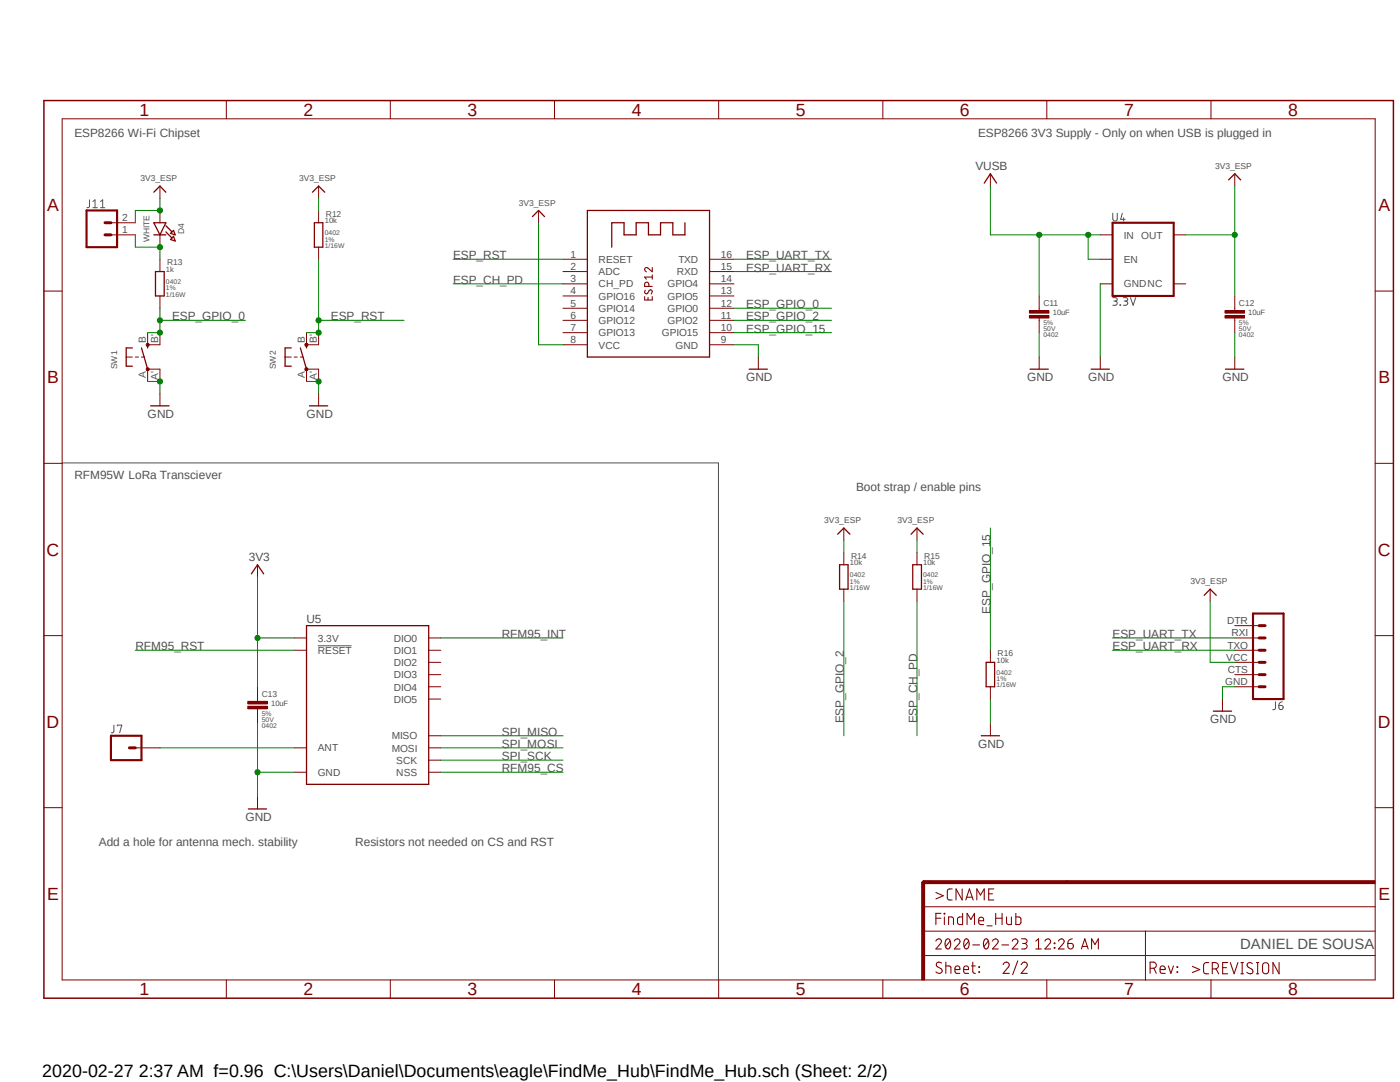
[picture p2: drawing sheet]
<svg xmlns="http://www.w3.org/2000/svg" width="279mm" height="216mm" viewBox="0 0 279 216" stroke-linecap="round" stroke-linejoin="round" font-family="sans-serif">
<path d="M8.4 19.8l270 179.8M278.4 19.8l-270 179.8" fill="none" stroke="#fff" stroke-width=".2"/>
<g fill="none" stroke="#505050" stroke-width=".2">
<path d="M17.9 39.9v1.2a.38 .38 0 0 1-.5 .3M18.5 41.4h.9M18.5 40.2l.5-.3v1.5M20.1 41.4h.8M20.1 40.2l.4-.3v1.5M222.1 59.4h.5a.34 .34 0 0 1 .4 .3 .34 .34 0 0 1-.4 .4h-.3M222.1 42.5v1.2a.45 .45 0 0 0 .4 .4 .45 .45 0 0 0 .5-.4v-1.2M224 42.5l-.4 1.3h.9M224.2 59.4h.5a.34 .34 0 0 1 .4 .3 .34 .34 0 0 1-.4 .4h-.3M224.2 43.4v.7M225.6 59.4l.5 1.5 .6-1.5M222.5 60.1a.42 .42 0 0 1 .5 .4 .42 .42 0 0 1-.5 .4h-.4"/>
<path d="M223.5 60.8l.1 .1zM224.6 60.1a.43 .43 0 0 1 .5 .4 .43 .43 0 0 1-.5 .4h-.4M12.4 92.4h131v103.1M63.4 128.9h6.7M22.7 144.7v1.2a.38 .38 0 0 1-.5 .3M23.4 144.9v-.2h.9l-.4 1.5M254.6 140v1.3a.4 .4 0 0 1-.6 .3M255.2 140.8h.5a.43 .43 0 0 1 .4 .4 .43 .43 0 0 1-.5 .4 .43 .43 0 0 1-.4-.4zM255.9 140a.66 .66 0 0 0-.7 .8M212.9 175.7h.1"/>
</g>
<path d="M183.9 176.1h.6v19.4h-.6z" fill-rule="evenodd" fill="#800000"/>
<path d="M183.9 176.1h.6v19.4h-.6z" fill="none" stroke="#800000" stroke-width=".2"/>
<path d="M184.2 175.7h90.2v.6h-90.2z" fill-rule="evenodd" fill="#800000"/>
<g fill="none" stroke="#800000" stroke-width=".2">
<path d="M12.4 23.7h262v171.8h-262zM45.2 20.1v3.6M77.9 20.1v3.6M110.7 20.1v3.6M143.4 20.1v3.6M176.2 20.1v3.6M208.9 20.1v3.6M241.7 20.1v3.6M8.8 58.1h3.6M31.9 42v2.4M31.9 46.9v2.4M112.4 54.2h4.8"/>
<path d="M112.4 56.6h4.8M112.4 59.1h4.8M112.4 51.7h4.8M141.6 54.2h4.9M141.6 56.6h4.9M141.6 59.1h4.9M141.6 51.7h4.9M219.6 56.6h2.4M219.6 51.7h2.4M219.6 46.9h2.4M234.2 56.6h2.4M234.2 46.9h2.4"/>
<path d="M274.4 58.1h3.7M112.4 68.8h4.8M112.4 61.5h4.8M112.4 63.9h4.8M112.4 66.4h4.8M141.6 68.8h4.9M141.6 61.5h4.9M141.6 63.9h4.9M141.6 66.4h4.9M246.4 61.5v.5M246.4 63.5v.4M8.8 92.5h3.6"/>
<path d="M274.4 92.5h3.7M8.8 126.8h3.6M58.7 129.8h2.5M58.7 127.3h2.5M85.5 129.8h2.5M85.5 127.3h2.5M85.5 132.2h2.5M85.5 134.6h2.5M85.5 137h2.5M85.5 139.5h2.5M274.4 126.8h3.7M58.7 149.2h2.5"/>
<path d="M58.7 154.1h2.5M85.5 149.2h2.5M85.5 154.1h2.5M85.5 146.8h2.5M85.5 151.7h2.5M8.8 161.2h3.6M184.2 175.7h90.2v.6h-90.2zM274.4 161.2h3.7M45.2 195.5v3.7M77.9 195.5v3.7M110.7 195.5v3.7M143.4 195.5v3.7"/>
<path d="M176.2 195.5v3.7M184.2 190.7h90.2M184.2 185.8h90.2M184.2 180.9h90.2M208.9 195.5v3.7M228.6 185.8v9.8M241.7 195.5v3.7"/>
</g>
<path d="M185.5 176h-1.3v1.2" fill="none" stroke="#800000" stroke-width=".59"/>
<g fill="none" stroke="#800000" stroke-width=".21">
<path d="M128.7 59.2v.7h1.5v-.7M128.8 57.9a.42 .42 0 0 0-.1 .4 .42 .42 0 0 0 .3 .3l.3-.1 .2-.5a.34 .34 0 0 1 .4-.2 .34 .34 0 0 1 .3 .4l-.2 .5M129.3 59.4v.5M129.5 57.1v-.4a.42 .42 0 0 0-.4-.4 .42 .42 0 0 0-.4 .4v.4h1.5M130.2 53.4v.8l-.9-.7a.42 .42 0 0 0-.7 .1 .42 .42 0 0 0 .4 .6M130.2 54.9v.8M130.2 55.3h-1.5l.3 .4M186.8 178.1l1.5 .6-1.5 .7M190 177.4h-.7l-.2 .4v1.5l.3 .3h.6M192 177.4v2.2l-1.2-2.2v2.2M192.7 179.6l.8-2.2 .7 2.2M192.9 179h1.1"/>
<path d="M194.9 179.6v-2.2l.8 1.2 .7-1.2v2.2M197.3 178.4h.8M198.3 177.4h-1v2.2h1M186.8 187.8a.55 .55 0 0 1 .8-.4 .55 .55 0 0 1 .1 .9l-.9 1.1h1.1M186.8 183.2h1M187.8 182.2h-1v2.3M187.9 192.2a.6 .6 0 0 0-.7-.2 .6 .6 0 0 0-.3 .7 1.64 1.64 0 0 1 1.1 1l-.1 .4a.75 .75 0 0 1-1.1-.2M188.4 182.2l.2 .2zM188.5 183v1.5M188.8 192.7h.6l.3 .2 .1 1.3M188.8 192v2.2M188.8 187.5l.4-.2a1.21 1.21 0 0 1 0 2.1l-.2-.1a1.39 1.39 0 0 1-.2-1.8z"/>
<path d="M189.3 184.5v-1.5h.6l.3 .2 .1 1.3M189.6 187.8l-.9 1.1M190.5 187.8a.56 .56 0 0 1 .8-.4 .56 .56 0 0 1 .1 .9l-.9 1.1h1.1M190.6 193.5h1a.51 .51 0 0 0-.4-.7 .51 .51 0 0 0-.6 .4v.6l.2 .4h.8M192.1 182.2v2.3h-.6l-.4-.2v-1.1l.4-.2h.6M192.3 193.5h1a.51 .51 0 0 0-.3-.7 .51 .51 0 0 0-.7 .4v.6l.2 .4h.8M192.6 187.5l.3-.2a1.21 1.21 0 0 1 0 2.1 1.29 1.29 0 0 1-.3-1.9zM193 184.5v-2.3l.8 1.3 .7-1.3v2.3M193.3 187.8l-.9 1.1M193.9 192.7h.7M194.1 192v1.8l.3 .4h.2M194.1 188.6h1.4"/>
<path d="M195.3 183.7h1a.51 .51 0 0 0-.3-.7 .51 .51 0 0 0-.7 .5l.1 .8 .3 .2h.6M195.4 192.9l.1 .1zM195.4 193.9l.1 .1zM196.5 187.5l.3-.2a1.21 1.21 0 0 1 0 2.1 1.29 1.29 0 0 1-.3-1.9zM197 184.7h1M197.2 187.8l-.9 1.1M198.1 187.8a.56 .56 0 0 1 .8-.4 .56 .56 0 0 1 .2 .9l-1 1.1h1.1M198.7 183.2h1.3M198.7 182.2v2.3M199.9 188.6h1.4M200 182.2v2.3M200.2 192.5a.61 .61 0 0 1 .8-.5 .61 .61 0 0 1 .3 1l-1.1 1.2h1.2"/>
<path d="M200.9 183v1.3l.4 .2h.5v-1.5M202 187.8a.56 .56 0 0 1 .8-.4 .56 .56 0 0 1 .2 .9l-1 1.1h1.2M202.7 182.2v2.3h.7l.4-.4v-.8l-.4-.3h-.7M203.1 191.7l-1 2.8M203.8 192.5a.61 .61 0 0 1 .8-.5 .61 .61 0 0 1 .3 1l-1.1 1.2h1.2M203.9 187.3h.7a.47 .47 0 0 1 .4 .5 .47 .47 0 0 1-.4 .5h-.5M204.4 188.3a.55 .55 0 0 1 .6 .5 .55 .55 0 0 1-.6 .6h-.5M206.7 189.4h1.1M206.7 187.8l.6-.5v2.1M208.5 187.8a.56 .56 0 0 1 .8-.4 .56 .56 0 0 1 .2 .9l-1 1.1h1.2M210.4 188.2l.1 .1zM210.4 189.1l.1 .1z"/>
<path d="M211.2 187.8a.56 .56 0 0 1 .8-.4 .56 .56 0 0 1 .2 .9l-1 1.1h1.2M213.1 188.3h.7a.56 .56 0 0 1 .4 .6 .56 .56 0 0 1-.6 .5 .56 .56 0 0 1-.5-.6zM214 187.3a.87 .87 0 0 0-.9 1M215.8 189.4l.7-2.1 .7 2.1M216 188.8h1M217.8 189.4v-2.1l.7 1.2 .7-1.2v2.1M229.5 193.2h.7a.61 .61 0 0 0 .6-.6 .61 .61 0 0 0-.6-.6h-.7v2.2M230.3 193.2l.5 1M231.5 193.5h1a.53 .53 0 0 0-.3-.7 .53 .53 0 0 0-.7 .4v.6l.2 .4h.8M233.2 192.7l.5 1.5 .5-1.5M234.9 193.9l.1 .1zM234.9 192.9l.1 .1z"/>
<path d="M238 192.8l1.4 .7-1.4 .6M241.2 192.1h-.5l-.4 .2-.1 1.5a.45 .45 0 0 0 .5 .5h.5M241.9 193.3h.7a.64 .64 0 0 0 .6-.6 .64 .64 0 0 0-.6-.6h-.7v2.2M242.7 193.3l.5 1M244 193.1h.8M245 192.1h-1v2.2h1M245.5 192.1l.8 2.2 .8-2.2M247.6 194.3h.6M247.6 192.1h.6M247.9 192.1v2.2M249.9 192.3a.56 .56 0 0 0-.7-.2 .56 .56 0 0 0-.2 .7l.8 .6a.56 .56 0 0 1 .1 .8 .56 .56 0 0 1-.9 0l-.2-.2M250.7 194.3h.5"/>
<path d="M250.7 192.1h.5M251 192.1v2.2M252.2 192.2a.65 .65 0 0 1 1 .5v1a.62 .62 0 0 1-.6 .6 .62 .62 0 0 1-.6-.6v-1zM255.3 192.1v2.2l-1.3-2.2v2.2"/>
</g>
<path d="M8.8 20.1h269.3v179.1h-269.3z" fill="none" stroke="#800000" stroke-width=".3"/>
<path d="M30.7 44.4h2.4l-1.2 2.5zM30.7 46.9h2.4M33.1 46.3l1.2 1.2M33.1 45l1.2 1.3M34 46.6l.6-.6 .4 .9zM34.6 47.2l.4 .9-1-.3zM117.2 42h24.4v29.2h-24.4zM136.7 44.4v2.5h-2.4v-2.5h-2.5v2.5h-2.4v-2.5h-2.4v2.5h-2.5v-2.5h-2.4v4.9M61.2 124.8h24.4v31.7h-24.4z" fill="none" stroke="#800000" stroke-width=".25"/>
<path d="M222 44.4h12.2v14.7h-12.2z" fill="none" stroke="#800000" stroke-width=".42"/>
<path d="M244.5 62.9h3.9v.6h-3.9z" fill-rule="evenodd" fill="#800000"/>
<path d="M244.5 62.9h3.9v.6h-3.9z" fill="none" stroke="#800000" stroke-width=".2"/>
<path d="M244.5 62h3.9v.5h-3.9z" fill-rule="evenodd" fill="#800000"/>
<path d="M197.7 34.7v2.4M246.4 59.1v2.4M207.4 71.2v2.5M219.6 71.2v2.5M244.5 62h3.9v.5h-3.9zM246.4 63.9v2.5M246.4 71.2v2.5M51.4 112.7v2.4M27 149.2h4.9M51.4 159v2.4" fill="none" stroke="#800000" stroke-width=".2"/>
<path d="M196.4 36.5l1.3-1.8 1.2 1.8M205.6 73.7h3.6M217.8 73.7h3.6M244.6 73.7h3.6M50.2 114.5l1.2-1.8 1.2 1.8M49.6 161.4h3.6" fill="none" stroke="#800000" stroke-width=".25"/>
<path d="M22.1 146.8h6.1v4.9h-6.1z" fill="none" stroke="#800000" stroke-width=".42"/>
<path d="M25.8 149.2h1.2" fill="none" stroke="#800000" stroke-width=".59"/>
<path d="M29.3 73.4h.4l.1 .3-.1 .2h-.4z" fill-rule="evenodd" fill="#800000"/>
<path d="M29.3 73.4h.4l.1 .3-.1 .2h-.4z" fill="none" stroke="#800000" stroke-width=".2"/>
<path d="M29.3 68.6h.4l.1 .2-.1 .2h-.4z" fill-rule="evenodd" fill="#800000"/>
<path d="M25.2 71.2h1.2M27 71.2h.6M28.2 71.2h.7M29.3 68.6h.4l.1 .2-.1 .2h-.4zM29.5 66.4v2.4h2.4v-2.4M29.5 76.1v-2.4h2.4v2.4" fill="none" stroke="#800000" stroke-width=".2"/>
<path d="M26.4 69.4h-1.2v3.7h1.2M28.2 69.4l1.3 4.3M29.5 68.8v.6" fill="none" stroke="#800000" stroke-width=".25"/>
<path d="M60.9 73.4h.5v.5h-.5z" fill-rule="evenodd" fill="#800000"/>
<path d="M60.9 73.4h.5v.5h-.5z" fill="none" stroke="#800000" stroke-width=".2"/>
<path d="M60.9 68.6h.5v.4h-.5z" fill-rule="evenodd" fill="#800000"/>
<g fill="none" stroke="#800000" stroke-width=".2">
<path d="M31.9 37.1v2.5M63.6 37.1v2.5M246.4 34.7v2.4M22.1 46.9h4.9M22.1 44.4h4.9M31.9 51.7v2.5M31.9 59.1v2.4M63.6 42v2.4M63.6 49.3v2.4M107.5 42v2.4M31.9 78.6v2.4M56.9 71.2h1.2"/>
<path d="M58.7 71.2h.6M59.9 71.2h.6M60.9 68.6h.5v.4h-.5zM61.2 66.4v2.4h2.4v-2.4M61.2 76.1v-2.4h2.4v2.4M63.6 78.6v2.4M151.3 71.2v2.5M207.4 61.5v.5M207.4 63.5v.4M168.4 105.4v2.4M168.4 110.2v2.5M168.4 117.6v2.4"/>
<path d="M183 105.4v2.4M183 110.2v2.5M183 117.6v2.4M241.5 117.6v2.4M197.7 129.8v2.4M197.7 137v2.5M244 139.5v2.4M246.4 124.8h4.9M246.4 127.3h4.9M246.4 129.8h4.9M246.4 132.2h4.9M246.4 134.6h4.9"/>
<path d="M246.4 137h4.9M197.7 144.4v2.4"/>
</g>
<g fill="none" stroke="#800000" stroke-width=".25">
<path d="M30.7 38.4l1.2-1.3 1.2 1.3M62.4 38.4l1.2-1.3 1.2 1.3M245.2 35.9l1.2-1.2 1.2 1.2M31 54.2h1.8v4.9h-1.8zM62.7 44.4h1.7v4.9h-1.7zM106.3 43.2l1.2-1.2 1.2 1.2M58.1 69.4h-1.2v3.7h1.2M59.9 69.4l1.3 4.3M61.2 68.8v.6M149.5 73.7h3.7M30.1 81h3.6M61.8 81h3.6"/>
<path d="M167.2 106.6l1.2-1.2 1.2 1.2M167.6 112.7h1.6v4.9h-1.6zM181.8 106.6l1.2-1.2 1.2 1.2M182.2 112.7h1.7v4.9h-1.7zM240.3 118.8l1.2-1.2 1.2 1.2M196.8 132.2h1.7v4.8h-1.7zM195.8 146.8h3.7M242.1 141.9h3.7"/>
</g>
<path d="M17.3 42h6.1v7.3h-6.1zM250.1 122.4h6.1v17.1h-6.1z" fill="none" stroke="#800000" stroke-width=".42"/>
<path d="M21 44.4h1.1M21 46.9h1.1M251.3 129.8h1.2M251.3 127.3h1.2M251.3 124.8h1.2M251.3 134.6h1.2M251.3 132.2h1.2M251.3 137h1.2" fill="none" stroke="#800000" stroke-width=".59"/>
<path d="M205.4 62.9h3.9v.6h-3.9z" fill-rule="evenodd" fill="#800000"/>
<path d="M205.4 62.9h3.9v.6h-3.9z" fill="none" stroke="#800000" stroke-width=".2"/>
<path d="M205.4 62h3.9v.5h-3.9z" fill-rule="evenodd" fill="#800000"/>
<path d="M207.4 59.1v2.4M205.4 62h3.9v.5h-3.9zM207.4 63.9v2.5M51.4 139.5v.5M51.4 141.4v.5" fill="none" stroke="#800000" stroke-width=".2"/>
<path d="M49.4 140.9h3.9v.5h-3.9z" fill-rule="evenodd" fill="#800000"/>
<path d="M49.4 140.9h3.9v.5h-3.9z" fill="none" stroke="#800000" stroke-width=".2"/>
<path d="M49.4 140h3.9v.5h-3.9z" fill-rule="evenodd" fill="#800000"/>
<path d="M49.4 140h3.9v.5h-3.9zM51.4 137v2.5M51.4 141.9v2.5" fill="none" stroke="#800000" stroke-width=".2"/>
<path d="M219.6 56.6v14.6M207.4 66.4v4.8M246.4 66.4v4.8M51.4 144.4v14.6M51.4 154.1h7.3" fill="none" stroke="#008000" stroke-width=".2"/>
<circle cx="51.4" cy="154.1" r=".51" fill="#008000"/>
<g fill="none" stroke="#008000" stroke-width=".2">
<path d="M29.5 76.1h2.4v2.5M146.5 68.8h4.8v2.4M246.4 137h-2.4v2.5"/>
<circle cx="51.4" cy="154.1" r=".51"/>
</g>
<circle cx="31.9" cy="76.1" r=".51" fill="#008000"/>
<g fill="none" stroke="#008000" stroke-width=".2">
<path d="M61.2 76.1h2.4v2.5"/>
<circle cx="31.9" cy="76.1" r=".51"/>
</g>
<circle cx="63.6" cy="76.1" r=".51" fill="#008000"/>
<g fill="none" stroke="#008000" stroke-width=".2">
<path d="M51.4 115.1v21.9M51.4 127.3h7.3M197.7 139.5v4.9"/>
<circle cx="63.6" cy="76.1" r=".51"/>
</g>
<circle cx="51.4" cy="127.3" r=".51" fill="#008000"/>
<g fill="none" stroke="#008000" stroke-width=".2">
<path d="M197.7 46.9h21.9M207.4 46.9v12.2M217.2 51.7h2.4"/>
<circle cx="51.4" cy="127.3" r=".51"/>
</g>
<circle cx="207.4" cy="46.9" r=".51" fill="#008000"/>
<g fill="none" stroke="#008000" stroke-width=".2">
<path d="M217.2 46.9v4.8"/>
<circle cx="207.4" cy="46.9" r=".51"/>
</g>
<circle cx="217.2" cy="46.9" r=".51" fill="#008000"/>
<g fill="none" stroke="#008000" stroke-width=".2">
<path d="M197.7 37.1v9.8M246.4 37.1v22M107.5 44.4v24.4h4.9M146.5 51.7h19.4M146.5 54.2h19.4M236.6 46.9h9.8M27 129.8h31.7M88 127.3h24.4M222 129.8h24.4M222 127.3h24.4M31.9 149.2h26.8M88 151.7h24.4"/>
<path d="M88 149.2h24.4M88 146.8h24.4M88 154.1h24.4"/>
<circle cx="217.2" cy="46.9" r=".51"/>
</g>
<circle cx="246.4" cy="46.9" r=".51" fill="#008000"/>
<g fill="none" stroke="#008000" stroke-width=".2">
<path d="M31.9 39.6v2.4h-4.9v2.4"/>
<circle cx="246.4" cy="46.9" r=".51"/>
</g>
<circle cx="31.9" cy="42" r=".51" fill="#008000"/>
<g fill="none" stroke="#008000" stroke-width=".2">
<path d="M63.6 39.6v2.4M27 46.9v2.4h4.9v2.4M168.4 107.8v2.4M183 107.8v2.4M241.5 120v12.2h4.9"/>
<circle cx="31.9" cy="42" r=".51"/>
</g>
<circle cx="31.9" cy="49.3" r=".51" fill="#008000"/>
<g fill="none" stroke="#008000" stroke-width=".2">
<path d="M63.6 51.7v14.7h-2.4M90.4 51.7h22M146.5 66.4h19.4M197.7 105.4v24.4"/>
<circle cx="31.9" cy="49.3" r=".51"/>
</g>
<circle cx="63.6" cy="66.4" r=".51" fill="#008000"/>
<g fill="none" stroke="#008000" stroke-width=".2">
<path d="M63.6 63.9h17"/>
<circle cx="63.6" cy="66.4" r=".51"/>
</g>
<circle cx="63.6" cy="63.9" r=".51" fill="#008000"/>
<g fill="none" stroke="#008000" stroke-width=".2">
<path d="M90.4 56.6h22M31.9 61.5v4.9h-2.4M146.5 63.9h19.4M146.5 61.5h19.4M168.4 120v26.8M183 120v26.8"/>
<circle cx="63.6" cy="63.9" r=".51"/>
</g>
<circle cx="31.9" cy="66.4" r=".51" fill="#008000"/>
<g fill="none" stroke="#008000" stroke-width=".2">
<path d="M31.9 63.9h17.1"/>
<circle cx="31.9" cy="66.4" r=".51"/>
</g>
<circle cx="31.9" cy="63.9" r=".51" fill="#008000"/>
<circle cx="31.9" cy="63.9" r=".51" fill="none" stroke="#008000" stroke-width=".2"/>
<text font-size="3.6" x="8.4" y="214.9">2020-02-27 2:37 AM f=0.96 C:\Users\Daniel\Documents\eagle\FindMe_Hub\FindMe_Hub.sch (Sheet: 2/2)</text>
<g font-size="3.5" fill="#800000">
<text x="27.8" y="23.1">1</text>
<text x="60.6" y="23.1">2</text>
<text x="93.3" y="23.1">3</text>
<text x="126.1" y="23.1">4</text>
<text x="158.8" y="23.1">5</text>
<text x="191.6" y="23.1">6</text>
<text x="224.3" y="23.1">7</text>
<text x="257.1" y="23.1">8</text>
<text x="9.4" y="42.1">A</text>
<text x="275.1" y="42.1">A</text>
<text x="9.4" y="76.5">B</text>
<text x="275.1" y="76.5">B</text>
<text x="9.3" y="110.9">C</text>
<text x="275" y="110.9">C</text>
<text x="9.3" y="145.2">D</text>
<text x="275" y="145.2">D</text>
<text x="9.4" y="179.6">E</text>
<text x="275.1" y="179.6">E</text>
<text x="27.8" y="198.6">1</text>
<text x="60.6" y="198.6">2</text>
<text x="93.3" y="198.6">3</text>
<text x="126.1" y="198.6">4</text>
<text x="158.8" y="198.6">5</text>
<text x="191.6" y="198.6">6</text>
<text x="224.3" y="198.6">7</text>
<text x="257.1" y="198.6">8</text>
</g>
<text font-size="3" fill="#505050" x="247.5" y="189.3">DANIEL DE SOUSA</text>
<g font-size="2.4" fill="#505050">
<text x="14.9" y="27.4">ESP8266 Wi-Fi Chipset</text>
<text x="195.2" y="27.4">ESP8266 3V3 Supply - Only on when USB is plugged in</text>
<text x="194.6" y="34">VUSB</text>
<text x="90.4" y="51.7">ESP_RST</text>
<text x="148.9" y="51.7">ESP_UART_TX</text>
<text x="90.4" y="56.6">ESP_CH_PD</text>
<text x="148.9" y="54.2">ESP_UART_RX</text>
<text x="34.3" y="63.9">ESP_GPIO_0</text>
<text x="66" y="63.9">ESP_RST</text>
<text x="148.9" y="63.9">ESP_GPIO_2</text>
<text x="148.9" y="61.5">ESP_GPIO_0</text>
<text x="148.9" y="66.4">ESP_GPIO_15</text>
<text x="148.9" y="76.1">GND</text>
<text x="205" y="76.1">GND</text>
<text x="217.2" y="76.1">GND</text>
<text x="244" y="76.1">GND</text>
<text x="29.5" y="83.4">GND</text>
<text x="61.2" y="83.4">GND</text>
<text x="14.9" y="95.6">RFM95W LoRa Transciever</text>
<text x="170.9" y="98">Boot strap / enable pins</text>
<text x="49.7" y="111.9">3V3</text>
<text x="61.2" y="124.3">U5</text>
<text x="197.7" y="122.4" transform="rotate(-90 197.7 122.4)">ESP_GPIO_15</text>
<text x="27.1" y="129.8">RFM95_RST</text>
<text x="100.2" y="127.3">RFM95_INT</text>
<text x="222" y="127.3">ESP_UART_TX</text>
<text x="222" y="129.8">ESP_UART_RX</text>
<text x="100.2" y="149.2">SPI_MOSI</text>
<text x="100.2" y="146.8">SPI_MISO</text>
<text x="168.4" y="144.4" transform="rotate(-90 168.4 144.4)">ESP_GPIO_2</text>
<text x="183.1" y="144.4" transform="rotate(-90 183.1 144.4)">ESP_CH_PD</text>
<text x="195.2" y="149.2">GND</text>
<text x="241.5" y="144.4">GND</text>
<text x="100.2" y="151.7">SPI_SCK</text>
<text x="100.2" y="154.1">RFM95_CS</text>
<text x="49" y="163.9">GND</text>
<text x="19.7" y="168.7">Add a hole for antenna mech. stability</text>
<text x="70.9" y="168.7">Resistors not needed on CS and RST</text>
</g>
<g font-size="2" fill="#505050">
<text x="24.4" y="46.5">1</text>
<text x="24.4" y="44.1">2</text>
<text x="224.3" y="47.6">IN</text>
<text x="227.8" y="47.6">OUT</text>
<text x="113.8" y="53.8">2</text>
<text x="113.8" y="51.4">1</text>
<text x="119.5" y="52.5">RESET</text>
<text x="135.4" y="52.5">TXD</text>
<text x="143.9" y="53.8">15</text>
<text x="143.9" y="51.4">16</text>
<text x="224.3" y="52.5">EN</text>
<text x="113.8" y="56.3">3</text>
<text x="113.8" y="58.7">4</text>
<text x="119.5" y="54.9">ADC</text>
<text x="119.5" y="57.4">CH_PD</text>
<text x="119.5" y="59.8">GPIO16</text>
<text x="133.2" y="57.4">GPIO4</text>
<text x="133.2" y="59.8">GPIO5</text>
<text x="135.1" y="54.9">RXD</text>
<text x="143.9" y="56.3">14</text>
<text x="143.9" y="58.7">13</text>
<text x="224.3" y="57.4">GNDNC</text>
<text x="113.8" y="63.6">6</text>
<text x="113.8" y="61.2">5</text>
<text x="119.5" y="64.7">GPIO12</text>
<text x="119.5" y="62.2">GPIO14</text>
<text x="133.2" y="62.2">GPIO0</text>
<text x="133.2" y="64.7">GPIO2</text>
<text x="143.9" y="61.2">12</text>
<text x="143.9" y="63.6">11</text>
<text x="29.1" y="68.5" transform="rotate(-90 29.1 68.5)">B</text>
<text x="31.6" y="68.5" transform="rotate(-90 31.6 68.5)">B'</text>
<text x="60.8" y="68.5" transform="rotate(-90 60.8 68.5)">B</text>
<text x="63.2" y="68.5" transform="rotate(-90 63.2 68.5)">B'</text>
<text x="113.8" y="66">7</text>
<text x="113.8" y="68.5">8</text>
<text x="119.5" y="67.1">GPIO13</text>
<text x="119.5" y="69.6">VCC</text>
<text x="132.1" y="67.1">GPIO15</text>
<text x="134.8" y="69.6">GND</text>
<text x="143.9" y="68.5">9</text>
<text x="143.9" y="66">10</text>
<text x="29.1" y="75.4" transform="rotate(-90 29.1 75.4)">A</text>
<text x="31.6" y="75.8" transform="rotate(-90 31.6 75.8)">A'</text>
<text x="60.8" y="75.4" transform="rotate(-90 60.8 75.4)">A</text>
<text x="63.2" y="75.8" transform="rotate(-90 63.2 75.8)">A'</text>
<text x="244.9" y="124.5">DTR</text>
<text x="63.4" y="130.5">RESET</text>
<text x="63.4" y="128">3.3V</text>
<text x="78.6" y="128.1">DIO0</text>
<text x="78.6" y="130.5">DIO1</text>
<text x="244.7" y="131.8">VCC</text>
<text x="245" y="129.4">TXO</text>
<text x="245.8" y="127">RXI</text>
<text x="78.6" y="132.9">DIO2</text>
<text x="78.6" y="135.4">DIO3</text>
<text x="78.6" y="137.8">DIO4</text>
<text x="244.5" y="136.7">GND</text>
<text x="245" y="134.3">CTS</text>
<text x="78.6" y="140.3">DIO5</text>
<text x="63.4" y="149.9">ANT</text>
<text x="78.2" y="147.5">MISO</text>
<text x="78.2" y="150">MOSI</text>
<text x="63.4" y="154.9">GND</text>
<text x="79.1" y="154.9">NSS</text>
<text x="79.1" y="152.4">SCK</text>
</g>
<g font-size="1.7" fill="#505050">
<text x="242.5" y="33.7">3V3_ESP</text>
<text x="28" y="36.2">3V3_ESP</text>
<text x="59.7" y="36.2">3V3_ESP</text>
<text x="103.5" y="41">3V3_ESP</text>
<text x="36.8" y="46.7" transform="rotate(-90 36.8 46.7)">D4</text>
<text x="65" y="43.2">R12</text>
<text x="29.8" y="48.4" transform="rotate(-90 29.8 48.4)">WHITE</text>
<text x="33.4" y="53">R13</text>
<text x="208.2" y="61.1">C11</text>
<text x="247.3" y="61.1">C12</text>
<text x="23.4" y="73.7" transform="rotate(-90 23.4 73.7)">SW1</text>
<text x="55.1" y="73.7" transform="rotate(-90 55.1 73.7)">SW2</text>
<text x="164.5" y="104.4">3V3_ESP</text>
<text x="179.1" y="104.4">3V3_ESP</text>
<text x="169.8" y="111.5">R14</text>
<text x="184.4" y="111.5">R15</text>
<text x="237.6" y="116.6">3V3_ESP</text>
<text x="199.1" y="130.9">R16</text>
<text x="52.2" y="139.1">C13</text>
</g>
<g font-size="1.5" fill="#505050">
<text x="64.8" y="44.6">10k</text>
<text x="33.1" y="54.3">1k</text>
<text x="210.1" y="62.9">10uF</text>
<text x="249.1" y="62.9">10uF</text>
<text x="169.6" y="112.8">10k</text>
<text x="184.2" y="112.8">10k</text>
<text x="198.9" y="132.3">10k</text>
<text x="54.1" y="140.9">10uF</text>
</g>
<g font-size="1.4" fill="#505050">
<text x="64.8" y="47">0402</text>
<text x="64.8" y="48.2">1%</text>
<text x="64.8" y="49.4">1/16W</text>
<text x="33.1" y="58">1%</text>
<text x="33.1" y="59.2">1/16W</text>
<text x="33.1" y="56.7">0402</text>
<text x="208.2" y="66">50V</text>
<text x="208.2" y="64.8">5%</text>
<text x="247.3" y="66">50V</text>
<text x="247.3" y="64.8">5%</text>
<text x="208.2" y="67.2">0402</text>
<text x="247.3" y="67.2">0402</text>
<text x="169.6" y="116.5">1%</text>
<text x="169.6" y="117.7">1/16W</text>
<text x="169.6" y="115.2">0402</text>
<text x="184.2" y="116.5">1%</text>
<text x="184.2" y="117.7">1/16W</text>
<text x="184.2" y="115.2">0402</text>
<text x="198.9" y="135.9">1%</text>
<text x="198.9" y="137.2">1/16W</text>
<text x="198.9" y="134.7">0402</text>
<text x="52.2" y="144">50V</text>
<text x="52.2" y="142.8">5%</text>
<text x="52.2" y="145.2">0402</text>
</g>
</svg>
